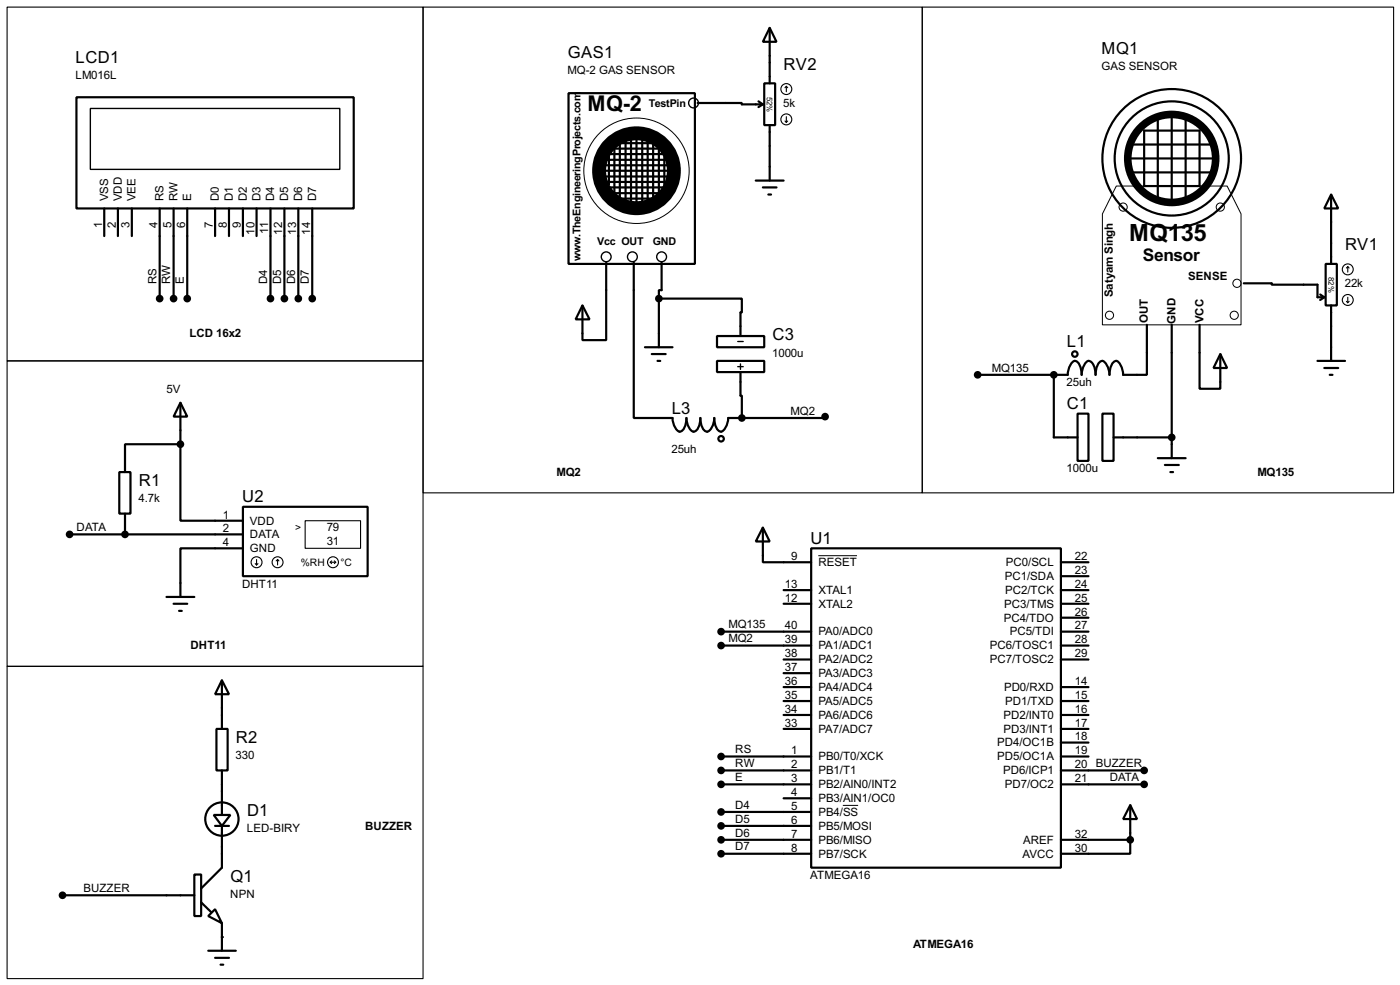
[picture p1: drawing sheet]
<svg xmlns="http://www.w3.org/2000/svg" width="256mm" height="180mm" viewBox="0 0 256 180" stroke-linecap="round" stroke-linejoin="round" font-family="sans-serif">
<g fill="none" stroke="#000" stroke-width=".4">
<path d="M14 17.8h50.8v20.4h-50.8zM104.2 17.1h23.1v31.2h-23.1zM127.8 18.9h8.1v.2h3.9M139 18.6l.8 .5M139.8 19.1l-.8 .5M140 15.3h2v7.6h-2zM141 5.1l1.3 2.6h-2.5zM141 5.1v10.2M19.1 38.2v5M21.6 38.2v5M24.2 38.2v5M29.3 38.2v16.5"/>
<path d="M31.8 38.2v16.5M34.3 38.2v16.5M39.4 38.2v5M42 38.2v5M44.5 38.2v5M47 38.2v5M49.6 38.2v16.5M52.1 38.2v16.5M54.7 38.2v16.5M57.2 38.2v16.5M110 29.3h12.2M110.5 31.3h12.7"/>
<path d="M110.5 30.3h12.5M110.5 32.3h12.5M110.8 28.2h11.4M110.8 27.2h10.4M110.8 33.3h11.7M111.3 34.3h11.4M111.6 28v5.8M111.8 35.4h9.7M112.3 26.2h8.2M112.6 26.5v9.4M112.6 36.4h7.6M113.6 26v10.6"/>
<path d="M114.6 25.2v11.9M115.6 25.2v12.2M116.6 25.2v12.2M117.7 25.2v12.2M118.7 25.5v11.6M119.7 26v10.6M120.7 27.2v8.7M121.7 27.7v7.2M138.5 33.1h5.1M139.8 34.3h2.5M140.8 35.6h.5M141 22.9v10.2"/>
<path d="M207.1 26.5h15.2M207.1 29h15.2M207.1 31.6h15.2M209.6 23.9h10.2v10.2h-10.2zM212.1 21.4v15.2M214.7 21.4v15.2M217.2 21.4v15.2M243.9 35.6l1.3 2.6h-2.6zM243.9 35.6v12.7M106.7 55.9l1.3 2.6h-2.5zM111.1 48.1v14.2h-4.4v-6.4M116.1 48.1v28.4h7.1a2.66 2.66 0 0 0 1.3 2.5 2.27 2.27 0 0 0 1.3-2.5 2.58 2.58 0 0 0 1.3 2.5 2.27 2.27 0 0 0 1.2-2.5 2.27 2.27 0 0 0 1.3 2.5 2.58 2.58 0 0 0 1.3-2.5 2.27 2.27 0 0 0 1.2 2.5 2.66 2.66 0 0 0 1.3-2.5h2.5"/>
<path d="M120.7 54.7h15.2v2.5h-.2v4.3M120.7 54.7v8.9M121.2 48.1v5h-.5v1.6M210.1 59.5v9.1h-4.3a2.75 2.75 0 0 0-1.3-2.5 1.5 1.5 0 0 0-1.1 1.3l-.1 1.2a2.76 2.76 0 0 0-1.3-2.5 1.5 1.5 0 0 0-1.1 1.3l-.2 1.2a3.2 3.2 0 0 0-.9-2.4l-.4-.1a2.75 2.75 0 0 0-1.2 2.5 3.3 3.3 0 0 0-.9-2.4 .9 .9 0 0 0-1.3 .7l-.3 1.1-.1 .6h-16.5M214.7 59.5v24.4M219.8 59.5v11.7h3.8v-6.4M227.9 51.9h5.1v.2h8.4v2.3h1.2M241.9 53.9l.7 .5M242.6 54.4l-.7 .5M242.9 48.3h2v7.6h-2zM243.9 55.9v10.2M33.1 73.7l1.2 2.6h-2.5z"/>
<path d="M33.1 73.7v7.6M118.2 63.6h5M119.4 64.8h2.6M120.5 66.1h.5M131.4 66.1h8.6v2h-8.6zM131.4 61.5h8.6v2.1h-8.6zM135.7 68.1v4.3h.2v4.1M151.2 76.3v.2h-15.3M193.1 68.6v11.5h4.3M197.4 75.7h2v8.7h-2zM202 75.7h2v8.7h-2zM223.6 64.8l1.2 2.6h-2.5z"/>
<path d="M241.4 66.1h5M242.6 67.4h2.6M243.6 68.6h.5M12.8 97.8h31.7M21.9 86.4h2v7.6h-2zM22.9 94v3.8M33.1 81.3v14h11.4M33.1 81.3h-10.2v5.1M44.5 92.8h22.9v12.7h-22.9zM139.8 96.6l1.2 2.5h-2.5zM139.8 96.6v6.3h8.8M204 80.1h10.7"/>
<path d="M212.1 83.9h5.1M213.4 85.1h2.6M214.4 86.4h.5M30.5 109.3h5.1M31.8 110.5h2.5M32.8 111.8h.5M44.5 100.4h-11.4v8.9M132.1 115.6h16.5M132.1 118.2h16.5M143.6 110.5h5M143.6 108h5M148.6 100.4h45.8v58.4h-45.8z"/>
<path d="M194.4 115.6h5M194.4 118.2h5M194.4 102.9h5M194.4 110.5h5M194.4 108h5M194.4 105.5h5M194.4 113.1h5M39.7 133.4h2v7.6h-2zM40.7 124.5l1.3 2.6h-2.6zM40.7 124.5v8.9M132.1 138.5h16.5M143.6 125.8h5"/>
<path d="M143.6 128.3h5M143.6 130.9h5M143.6 133.4h5M143.6 120.7h5M143.6 123.2h5M194.4 138.5h5M194.4 125.8h5M194.4 128.3h5M194.4 130.9h5M194.4 133.4h5M194.4 135.9h5M194.4 120.7h5"/>
<path d="M39.2 149.2h3l-1.5 2zM39.4 151.2h2.6M40.7 141v8.2M40.7 151.2v7.6l-3.8 3.8M132.1 148.6h16.5M132.1 151.2h16.5M132.1 153.7h16.5M132.1 156.3h16.5M132.1 141h16.5M132.1 143.6h16.5M143.6 146.1h5M194.4 153.7h12.7"/>
<path d="M194.4 141h15.2M194.4 143.6h15.2M207.1 147.4l1.2 2.5h-2.5zM207.1 153.7v2.6h-12.7M207.1 147.4v6.3M11.5 163.9h24.1M35.6 160.1h1.3v7.6h-1.3zM36.9 165.2l1.8 1.7M38.2 174h5M39.4 166.4l1.3 2.6-2.5-1.3zM39.4 175.3h2.6M40.4 176.6h.5"/>
<path d="M40.7 169v5"/>
<circle cx="214.6" cy="29" r="12.7"/>
<circle cx="214.6" cy="29" r="10.5"/>
<circle cx="196.9" cy="64.8" r=".5"/>
<circle cx="132.1" cy="80.3" r=".5"/>
<circle cx="40.6" cy="149.9" r="3.1"/>
</g>
<g fill="#000">
<circle cx="135.9" cy="76.5" r=".2"/>
<circle cx="193.1" cy="68.6" r=".2"/>
<circle cx="40.7" cy="171.5" r=".2"/>
</g>
<g fill="none" stroke="#000" stroke-width=".18">
<path d="M204.5 34.1h20.3l2.6 5.1v20.3h-25.4v-20.3zM149.9 101.7h7.1M154.4 147.4h2.8"/>
<circle cx="116.6" cy="31.3" r="9.7"/>
<circle cx="205.7" cy="37.9" r=".75"/>
<circle cx="223.5" cy="37.9" r=".75"/>
<circle cx="203.2" cy="57.7" r=".75"/>
<circle cx="226.1" cy="57.7" r=".75"/>
<circle cx="226.6" cy="51.9" r=".75"/>
</g>
<g fill="#000" stroke="#000" stroke-width=".4">
<circle cx="29.2" cy="54.7" r=".5"/>
<circle cx="31.8" cy="54.7" r=".5"/>
<circle cx="34.3" cy="54.7" r=".5"/>
<circle cx="49.5" cy="54.7" r=".5"/>
<circle cx="52.1" cy="54.7" r=".5"/>
<circle cx="54.6" cy="54.7" r=".5"/>
<circle cx="57.2" cy="54.7" r=".5"/>
<circle cx="120.7" cy="54.7" r=".5"/>
<circle cx="135.9" cy="76.5" r=".5"/>
<circle cx="151.1" cy="76.3" r=".5"/>
<circle cx="179.1" cy="68.6" r=".5"/>
<circle cx="193" cy="68.6" r=".5"/>
<circle cx="12.7" cy="97.8" r=".5"/>
<circle cx="22.9" cy="97.8" r=".5"/>
<circle cx="33" cy="81.3" r=".5"/>
<circle cx="214.6" cy="80.1" r=".5"/>
<circle cx="132.1" cy="115.6" r=".5"/>
<circle cx="132.1" cy="118.2" r=".5"/>
<circle cx="132.1" cy="138.5" r=".5"/>
<circle cx="132.1" cy="148.6" r=".5"/>
<circle cx="132.1" cy="141" r=".5"/>
<circle cx="132.1" cy="143.6" r=".5"/>
<circle cx="132.1" cy="151.2" r=".5"/>
<circle cx="132.1" cy="153.7" r=".5"/>
<circle cx="132.1" cy="156.3" r=".5"/>
<circle cx="207" cy="153.7" r=".5"/>
<circle cx="209.6" cy="143.6" r=".5"/>
<circle cx="209.6" cy="141" r=".5"/>
<circle cx="11.4" cy="163.9" r=".5"/>
</g>
<g fill="none" stroke="#000" stroke-width=".2">
<path d="M1.3 1.3h76.2v64.8h-76.2zM77.5 1.3h91.5v88.9h-91.5zM144.1 15.8v1M144.1 15.8l.2 .3M144.1 15.8l-.3 .3M169 1.3h86.3v88.9h-86.3zM143.8 22.2l.3 .2M144.1 21.4v1M144.3 22.2l-.2 .2M246.7 55.2l.2 .2M246.9 48.8v1M246.9 54.4v1"/>
<path d="M246.9 48.8l.3 .3M246.9 48.8l-.2 .3M247.2 55.2l-.3 .2M1.3 66.1h76.2v55.9h-76.2zM55.9 95.3h10.2v5.1h-10.2zM46.8 103.2l.2 .2M47 102.4v1M47.3 103.2l-.3 .2M50.9 102.4l-.3 .3M50.9 102.4l.2 .3M50.9 102.4v1M60.5 102.9h1"/>
<path d="M60.5 102.9l.3 .3M60.8 102.7l-.3 .2M61.3 102.7l.2 .2M61.5 102.9l-.2 .3M1.3 122h76.2v57.1h-76.2z"/>
<circle cx="144" cy="16.3" r="1"/>
<circle cx="144" cy="21.9" r="1"/>
<circle cx="246.9" cy="49.3" r="1"/>
<circle cx="246.9" cy="54.9" r="1"/>
<circle cx="47" cy="102.9" r="1"/>
<circle cx="50.8" cy="102.9" r="1"/>
<circle cx="61" cy="102.9" r="1"/>
</g>
<circle cx="214.6" cy="29" r="8.1" fill="none" stroke="#000" stroke-width="1.4"/>
<circle cx="116.6" cy="31.3" r="6.9" fill="none" stroke="#000" stroke-width="2.6"/>
<g fill="none" stroke="#000" stroke-width=".25">
<path d="M16.6 19.9h45.7v11.1h-45.7zM135.2 62.5h1M135.2 67.1h1M135.7 66.6v1"/>
<circle cx="127" cy="18.9" r=".9"/>
<circle cx="111" cy="47" r=".9"/>
<circle cx="115.8" cy="47" r=".9"/>
<circle cx="121.2" cy="47" r=".9"/>
</g>
<text font-size="4.9" x="206.9" y="44.1">MQ135</text>
<text font-size="4.5" x="107.6" y="20.4">MQ-2</text>
<text font-size="3.6" x="209.4" y="47.8">Sensor</text>
<g font-size="3.4">
<text x="13.9" y="11.5">LCD1</text>
<text x="104" y="10.6">GAS1</text>
<text x="201.8" y="9.9">MQ1</text>
<text x="143.6" y="12.7">RV2</text>
<text x="246.4" y="45.8">RV1</text>
<text x="141.5" y="62.3">C3</text>
<text x="195.5" y="63.5">L1</text>
<text x="123.1" y="75.7">L3</text>
<text x="195.5" y="74.9">C1</text>
<text x="25.5" y="88.9">R1</text>
<text x="44.4" y="92">U2</text>
<text x="148.5" y="99.6">U1</text>
<text x="43.2" y="136">R2</text>
<text x="45.3" y="149.4">D1</text>
<text x="42.2" y="161.4">Q1</text>
</g>
<g font-size="2.4">
<text x="13.8" y="14.5">LM016L</text>
<text x="104" y="13.6">MQ-2 GAS SENSOR</text>
<text x="201.8" y="12.9">GAS SENSOR</text>
<text x="143.5" y="19.5">5k</text>
<text x="18.7" y="41.8" transform="rotate(-90 18.7 41.8)">1</text>
<text x="19.8" y="36.8" transform="rotate(-90 19.8 36.8)">VSS</text>
<text x="21.2" y="41.8" transform="rotate(-90 21.2 41.8)">2</text>
<text x="22.3" y="36.8" transform="rotate(-90 22.3 36.8)">VDD</text>
<text x="23.8" y="41.8" transform="rotate(-90 23.8 41.8)">3</text>
<text x="24.9" y="36.8" transform="rotate(-90 24.9 36.8)">VEE</text>
<text x="28.9" y="41.8" transform="rotate(-90 28.9 41.8)">4</text>
<text x="30" y="36.8" transform="rotate(-90 30 36.8)">RS</text>
<text x="31.4" y="41.8" transform="rotate(-90 31.4 41.8)">5</text>
<text x="32.5" y="36.8" transform="rotate(-90 32.5 36.8)">RW</text>
<text x="33.9" y="41.8" transform="rotate(-90 33.9 41.8)">6</text>
<text x="35" y="36.8" transform="rotate(-90 35 36.8)">E</text>
<text x="39" y="41.8" transform="rotate(-90 39 41.8)">7</text>
<text x="40.1" y="36.8" transform="rotate(-90 40.1 36.8)">D0</text>
<text x="41.6" y="41.8" transform="rotate(-90 41.6 41.8)">8</text>
<text x="42.7" y="36.8" transform="rotate(-90 42.7 36.8)">D1</text>
<text x="44.1" y="41.8" transform="rotate(-90 44.1 41.8)">9</text>
<text x="45.2" y="36.8" transform="rotate(-90 45.2 36.8)">D2</text>
<text x="47.7" y="36.8" transform="rotate(-90 47.7 36.8)">D3</text>
<text x="50.3" y="36.8" transform="rotate(-90 50.3 36.8)">D4</text>
<text x="52.8" y="36.8" transform="rotate(-90 52.8 36.8)">D5</text>
<text x="55.4" y="36.8" transform="rotate(-90 55.4 36.8)">D6</text>
<text x="57.9" y="36.8" transform="rotate(-90 57.9 36.8)">D7</text>
<text x="46.6" y="43" transform="rotate(-90 46.6 43)">10</text>
<text x="49.2" y="42.8" transform="rotate(-90 49.2 42.8)">11</text>
<text x="51.7" y="43" transform="rotate(-90 51.7 43)">12</text>
<text x="54.3" y="42.9" transform="rotate(-90 54.3 42.9)">13</text>
<text x="56.8" y="43" transform="rotate(-90 56.8 43)">14</text>
<text x="28.7" y="52.1" transform="rotate(-90 28.7 52.1)">RS</text>
<text x="31.2" y="52.1" transform="rotate(-90 31.2 52.1)">RW</text>
<text x="33.7" y="52.1" transform="rotate(-90 33.7 52.1)">E</text>
<text x="48.9" y="52.1" transform="rotate(-90 48.9 52.1)">D4</text>
<text x="51.5" y="52.1" transform="rotate(-90 51.5 52.1)">D5</text>
<text x="54.1" y="52.1" transform="rotate(-90 54.1 52.1)">D6</text>
<text x="56.6" y="52.1" transform="rotate(-90 56.6 52.1)">D7</text>
<text x="217.7" y="51.2">SENSE</text>
<text x="246.4" y="52.6">22k</text>
<text x="203.9" y="54.4" transform="rotate(-90 203.9 54.4)">Satyam Singh</text>
<text x="210.3" y="59.2" transform="rotate(-90 210.3 59.2)">OUT</text>
<text x="215.4" y="59.3" transform="rotate(-90 215.4 59.3)">GND</text>
<text x="220.5" y="59.2" transform="rotate(-90 220.5 59.2)">VCC</text>
<text x="34.7" y="61.7">LCD 16x2</text>
<text x="141.5" y="65.3">1000u</text>
<text x="30.5" y="71.9">5V</text>
<text x="181.7" y="68">MQ135</text>
<text x="195.4" y="70.7">25uh</text>
<text x="144.8" y="75.9">MQ2</text>
<text x="123" y="82.9">25uh</text>
<text x="101.9" y="87.1">MQ2</text>
<text x="195.4" y="86.4">1000u</text>
<text x="230.3" y="87.1">MQ135</text>
<text x="25.4" y="91.9">4.7k</text>
<text x="40.8" y="94.9">1</text>
<text x="14" y="97.2">DATA</text>
<text x="40.8" y="97.4">2</text>
<text x="40.8" y="100">4</text>
<text x="45.8" y="98.5">DATA</text>
<text x="45.8" y="96">VDD</text>
<text x="45.8" y="101.1">GND</text>
<text x="59.9" y="97.3">79</text>
<text x="59.9" y="99.8">31</text>
<text x="44.3" y="107.6">DHT11</text>
<text x="143.8" y="107.6">13</text>
<text x="145" y="102.5">9</text>
<text x="149.9" y="103.6">RESET</text>
<text x="184.1" y="106.2">PC1/SDA</text>
<text x="184.3" y="103.6">PC0/SCL</text>
<text x="196.9" y="102.5">22</text>
<text x="196.9" y="105.1">23</text>
<text x="196.9" y="107.6">24</text>
<text x="143.8" y="110.1">12</text>
<text x="149.9" y="111.2">XTAL2</text>
<text x="149.9" y="108.7">XTAL1</text>
<text x="183.9" y="113.8">PC4/TDO</text>
<text x="184" y="111.2">PC3/TMS</text>
<text x="184.1" y="108.7">PC2/TCK</text>
<text x="196.9" y="110.1">25</text>
<text x="196.9" y="112.7">26</text>
<text x="34.9" y="118.9">DHT11</text>
<text x="133.4" y="115">MQ135</text>
<text x="133.4" y="117.6">MQ2</text>
<text x="143.8" y="117.8">39</text>
<text x="143.8" y="115.2">40</text>
<text x="149.9" y="118.9">PA1/ADC1</text>
<text x="149.9" y="116.3">PA0/ADC0</text>
<text x="181.3" y="118.9">PC6/TOSC1</text>
<text x="185" y="116.3">PC5/TDI</text>
<text x="196.9" y="115.2">27</text>
<text x="196.9" y="117.8">28</text>
<text x="143.8" y="125.4">36</text>
<text x="143.8" y="122.8">37</text>
<text x="143.8" y="120.3">38</text>
<text x="149.9" y="123.9">PA3/ADC3</text>
<text x="149.9" y="121.4">PA2/ADC2</text>
<text x="181.3" y="121.4">PC7/TOSC2</text>
<text x="196.9" y="125.4">14</text>
<text x="196.9" y="120.3">29</text>
<text x="143.8" y="130.5">34</text>
<text x="143.8" y="127.9">35</text>
<text x="149.9" y="131.6">PA6/ADC6</text>
<text x="149.9" y="129">PA5/ADC5</text>
<text x="149.9" y="126.5">PA4/ADC4</text>
<text x="183.8" y="131.6">PD2/INT0</text>
<text x="183.9" y="126.5">PD0/RXD</text>
<text x="184.1" y="129">PD1/TXD</text>
<text x="196.9" y="127.9">15</text>
<text x="196.9" y="130.5">16</text>
<text x="134.7" y="137.9">RS</text>
<text x="143.8" y="133">33</text>
<text x="149.9" y="134.1">PA7/ADC7</text>
<text x="182.7" y="136.6">PD4/OC1B</text>
<text x="183.8" y="134.1">PD3/INT1</text>
<text x="196.9" y="133">17</text>
<text x="196.9" y="135.5">18</text>
<text x="43.2" y="138.9">330</text>
<text x="134.7" y="140.4">RW</text>
<text x="134.7" y="143">E</text>
<text x="145" y="138.1">1</text>
<text x="145" y="140.6">2</text>
<text x="145" y="143.2">3</text>
<text x="149.9" y="139.2">PB0/T0/XCK</text>
<text x="149.9" y="141.7">PB1/T1</text>
<text x="182.7" y="139.2">PD5/OC1A</text>
<text x="183.8" y="141.7">PD6/ICP1</text>
<text x="196.9" y="138.1">19</text>
<text x="196.9" y="140.6">20 BUZZER</text>
<text x="196.9" y="143.2">21</text>
<text x="203.3" y="143">DATA</text>
<text x="134.7" y="148">D4</text>
<text x="145" y="145.7">4</text>
<text x="145" y="148.2">5</text>
<text x="149.9" y="144.3">PB2/AIN0/INT2</text>
<text x="149.9" y="146.8">PB3/AIN1/OC0</text>
<text x="149.9" y="149.3">PB4/SS</text>
<text x="184.1" y="144.3">PD7/OC2</text>
<text x="45.2" y="152.4">LED-BIRY</text>
<text x="66.9" y="151.9">BUZZER</text>
<text x="134.7" y="150.6">D5</text>
<text x="134.7" y="153.1">D6</text>
<text x="134.7" y="155.7">D7</text>
<text x="145" y="150.8">6</text>
<text x="145" y="153.3">7</text>
<text x="145" y="155.9">8</text>
<text x="149.9" y="151.9">PB5/MOSI</text>
<text x="149.9" y="154.4">PB6/MISO</text>
<text x="187.4" y="154.4">AREF</text>
<text x="196.9" y="153.3">32</text>
<text x="196.9" y="155.9">30</text>
<text x="148.4" y="160.9">ATMEGA16</text>
<text x="149.9" y="157">PB7/SCK</text>
<text x="187.3" y="157">AVCC</text>
<text x="15.3" y="163.3">BUZZER</text>
<text x="42.2" y="164.3">NPN</text>
<text x="167.3" y="173.5">ATMEGA16</text>
</g>
<g font-size="2.2">
<text x="118.9" y="19.5">TestPin</text>
<text x="106.4" y="47.7" transform="rotate(-90 106.4 47.7)">w</text>
<text x="106.4" y="43.4" transform="rotate(-90 106.4 43.4)">.TheEngineeringProjects.com</text>
<text x="109.4" y="44.9">Vcc OUT</text>
<text x="119.6" y="44.9">GND</text>
</g>
<g font-size="2.1">
<text x="54.1" y="97.2">&gt;</text>
<text x="55.1" y="103.5">%RH</text>
<text x="62.4" y="103.5">°C</text>
</g>
<g font-size="1.6">
<text x="140.5" y="17.7" transform="rotate(90 140.5 17.7)">52%</text>
<text x="243.4" y="50.7" transform="rotate(90 243.4 50.7)">82%</text>
</g>
</svg>
